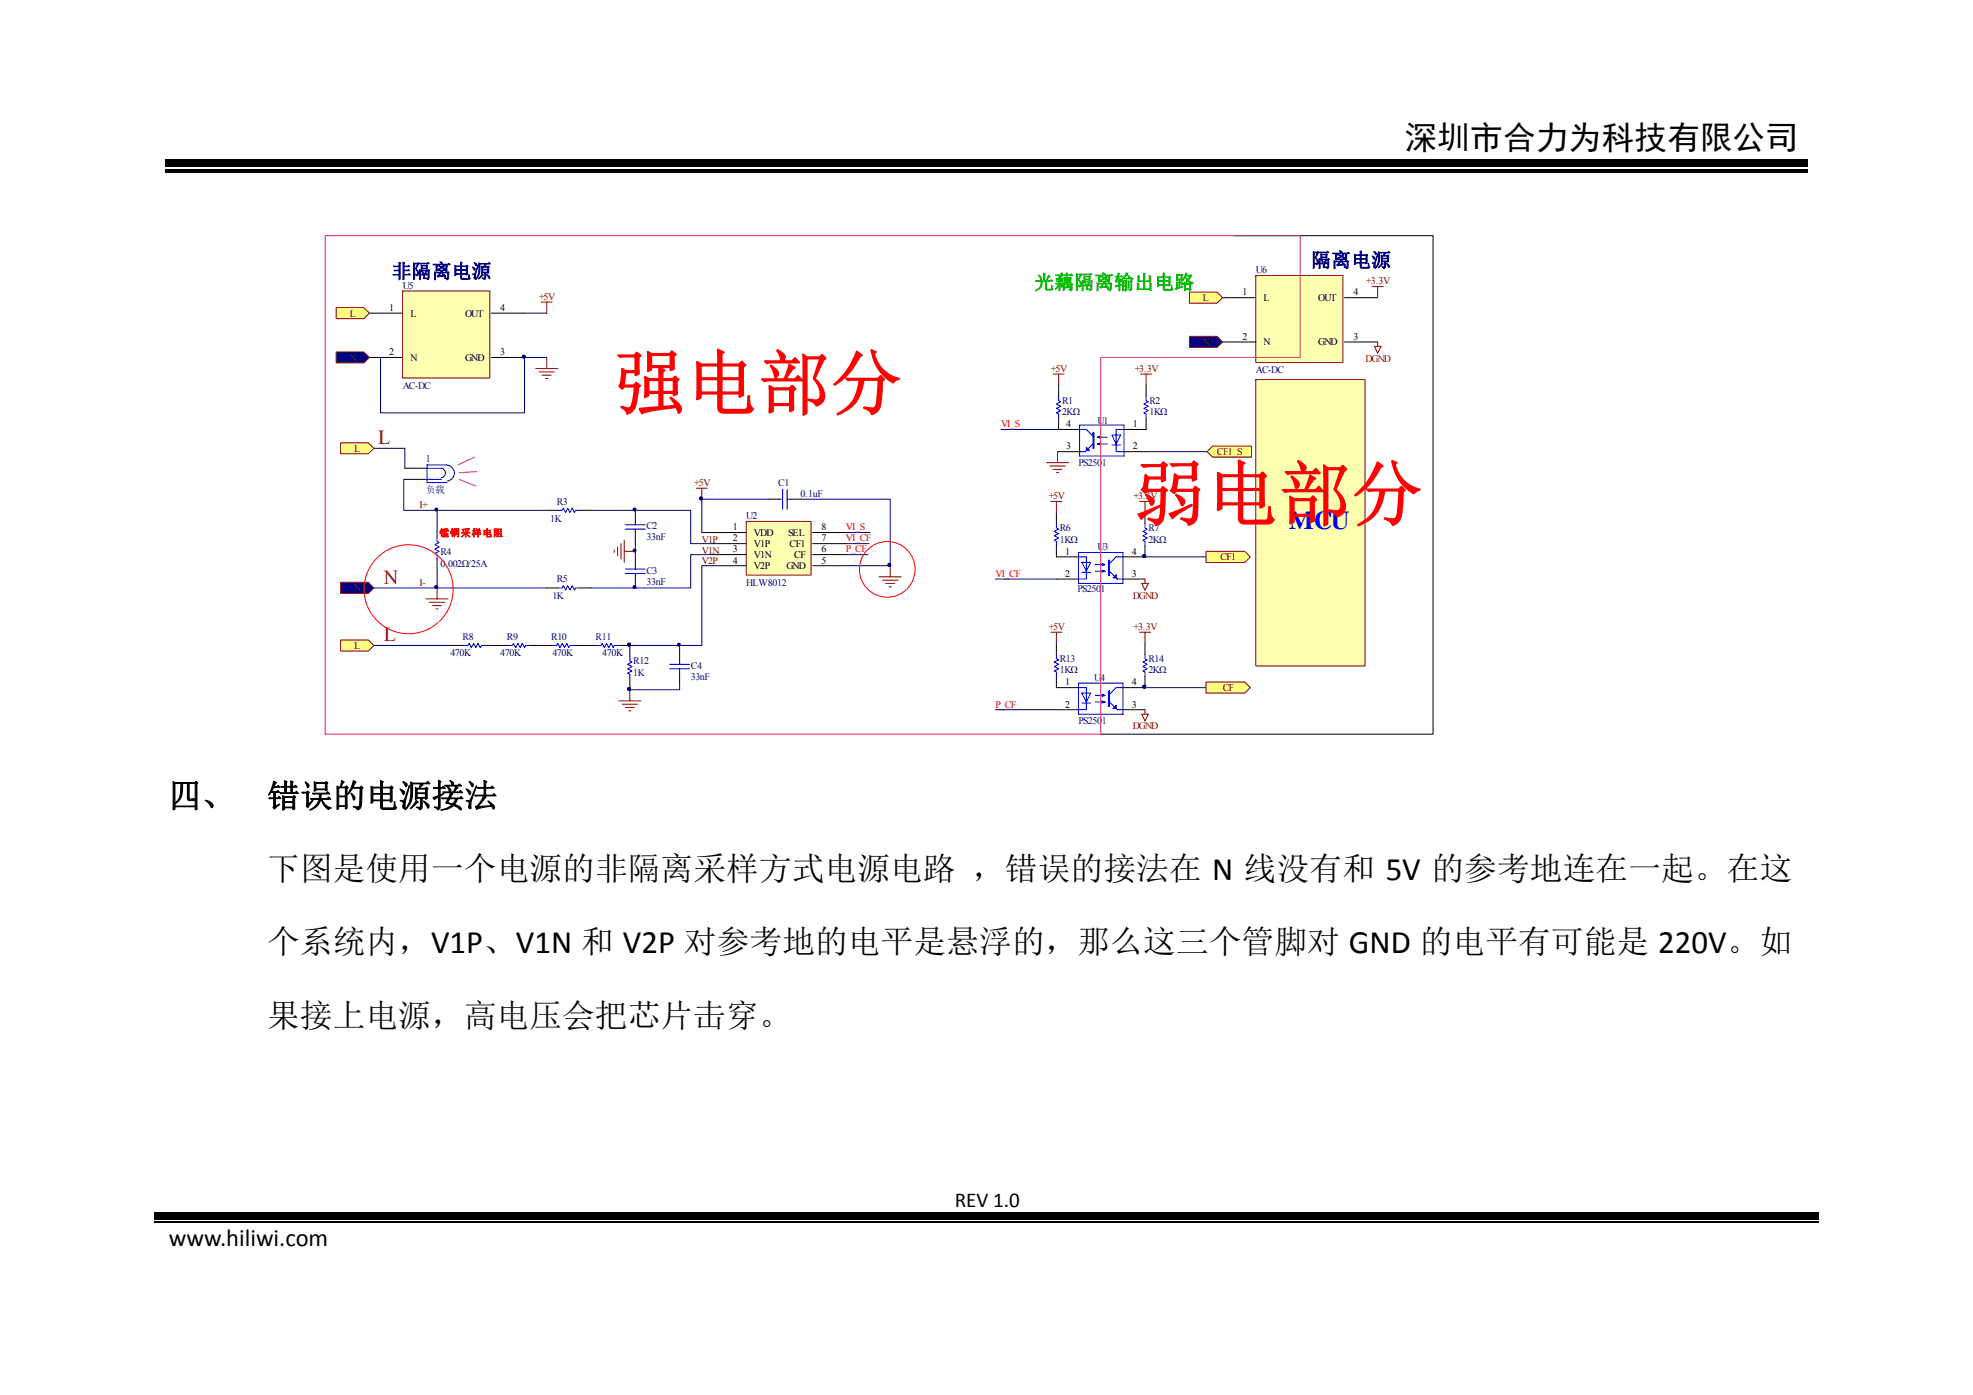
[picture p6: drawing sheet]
<svg xmlns="http://www.w3.org/2000/svg" width="297mm" height="210mm" viewBox="0 0 297 210" stroke-linecap="round" stroke-linejoin="round" font-family="sans-serif">
<path d="M24.9 25.5h247.2v.6h-247.2zM24.9 24h247.2v1h-247.2zM23.2 182.5h83.8v1.1h-83.8zM106.7 182.5h1.6v1.1h-1.6zM108.3 182.5h82.1v1.1h-82.1zM190.1 182.5h1.6v1.1h-1.6zM191.7 182.5h82.2v1.1h-82.2z" fill="#000"/>
<path d="M23.2 184h250.7" fill="none" stroke="#000" stroke-width=".25"/>
<path d="M115.7 75.1h-10v5.1h1.6M120.7 75.1h13.3v10.1h-6.6M56.3 97.2h11.8M95.6 81.8v1.7M127.4 83.5h3.3" fill="none" stroke="#000080" stroke-width=".15"/>
<path d="M95.6 76.8v1.7M115.7 75.1h1.6M119 75.1h1.7M95.6 80.2v1.6M95.6 83.5v1.7M95.6 86.8v1.7M102.3 97.8v1.7M102.3 101.2v1.6" fill="none" stroke="#000" stroke-width=".15"/>
<g fill="none" stroke="#00f" stroke-width=".15">
<path d="M94.1 79.7h3.1M94.1 79h3.1M95.6 78.5v.5M95.6 79.7v.5M117.3 75.1h.5M117.8 73.7v2.9M118.5 75.1h.5M118.5 73.7v2.9M94.1 86.3h3.1M94.1 85.7h3.1M95.6 85.2v.5M95.6 86.3v.5"/>
<path d="M100.8 100h3M102.3 99.5v.5M100.8 100.7h3M102.3 100.7v.5"/>
</g>
<g fill="#000080" stroke="#000080" stroke-width=".15">
<path d="M95.4 76.5h.3v.4h-.3z" fill-rule="evenodd"/>
<path d="M95.4 88.2h.3v.3h-.3z" fill-rule="evenodd"/>
<path d="M105.4 74.9h.3v.3h-.3z" fill-rule="evenodd"/>
<path d="M95.4 82.7h.3v.3h-.3z" fill-rule="evenodd"/>
<path d="M105.4 74.9h.3v.3h-.3z" fill-rule="evenodd"/>
<path d="M94.6 103.5h.3v.4h-.3z" fill-rule="evenodd"/>
<circle cx="133.9" cy="85" r=".21"/>
</g>
<g fill="none" stroke="#800000" stroke-width=".15">
<path d="M104.8 73.5h1.7M105.7 73.5v1.6M92.5 82.8v.4M93 82.3v1.4M93.5 81.8v2.4M94 81.3v3.3M94 83h1.6M132.4 86.8h3.3M132.9 87.3h2.3M133.3 87.8h1.4M133.9 88.3h.3M134 85.2v1.6"/>
<path d="M93.2 105.5h3.3M93.7 106h2.3M94.1 106.5h1.4M94.7 107h.3M94.8 103.8v1.7"/>
</g>
<path d="M112.3 78.5h9.8v8.1h-9.8z" fill-rule="evenodd" fill="#ffffb0" stroke="#800000" stroke-width=".15"/>
<g fill="none" stroke="#000" stroke-width=".15">
<path d="M65.8 79.2v1.6M82.3 76.8h1.7M87.3 76.8h1.7M65.8 84.2v1.6M68.1 97.2h1.7M73.1 97.2h3.4M79.8 97.2h3.3M82.3 88.5h1.7M86.5 97.2h3.3M87.3 88.5h1.7M93.2 97.2h1.6v1.6M107.3 80.2h5"/>
<path d="M107.3 81.8h5M107.3 83.5h5M107.3 85.2h5M122.3 80.2h5.1M122.3 81.8h5.1M122.3 83.5h5.1M122.3 85.2h5.1M94.8 102.2v1.6"/>
</g>
<path d="M84 76.8h.6l.2-.3 .4 .7 .3-.7 .3 .7 .3-.7 .4 .7 .2-.4h.6M65.8 80.8v.7l.3 .2-.6 .3 .6 .3-.6 .4 .6 .3-.6 .3 .3 .2v.7M69.8 97.2h.7l.1-.4 .4 .7 .3-.7 .3 .7 .4-.7 .3 .7 .2-.3h.6M76.5 97.2h.6l.2-.4 .3 .7 .4-.7 .3 .7 .3-.7 .4 .7 .1-.3h.7M83.1 97.2h.7l.2-.4 .3 .7 .3-.7 .4 .7 .3-.7 .3 .7 .2-.3h.7M84 88.5h.6l.2-.3 .4 .6 .3-.6 .3 .6 .3-.6 .4 .6 .2-.3h.6M89.8 97.2h.7l.2-.4 .3 .7 .3-.7 .3 .7 .4-.7 .3 .7 .2-.3h.7M94.8 98.8v.7l.4 .2-.7 .3 .7 .3-.7 .4 .7 .3-.7 .3 .3 .2v.7" fill="none" stroke="#00f" stroke-width=".15"/>
<g fill="#000080" stroke="#000080" stroke-width=".15">
<path d="M94.6 96.9h.3v.3h-.3z" fill-rule="evenodd"/>
<path d="M94.6 96.9h.3v.3h-.3z" fill-rule="evenodd"/>
<path d="M94.6 103.5h.3v.4h-.3z" fill-rule="evenodd"/>
<path d="M102.1 96.9h.3v.3h-.3z" fill-rule="evenodd"/>
<path d="M94.6 103.5h.3v.4h-.3z" fill-rule="evenodd"/>
<path d="M94.6 96.9h.3v.3h-.3z" fill-rule="evenodd"/>
</g>
<path d="M89 76.8h15v5h3.3M102.3 97.2v.6M107.3 83.5h-3.3v5h-15M107.3 85.2h-1.6v12h-10.9M127.4 81.8h3.4M127.4 80.2h3.6M102.3 102.8v1h-7.5" fill="none" stroke="#000080" stroke-width=".15"/>
<path d="M51.3 96.3h4.2l.8 .9-.8 .8h-4.2z" fill-rule="evenodd" fill="#ffff80" stroke="#800000" stroke-width=".15"/>
<path d="M51.3 87.7h4.2l.8 .8-.8 .8h-4.2z" fill-rule="evenodd" fill="#000080" stroke="#800000" stroke-width=".15"/>
<path d="M51.3 66.7h4.2l.8 .8-.8 .8h-4.2z" fill-rule="evenodd" fill="#ffff80" stroke="#800000" stroke-width=".15"/>
<path d="M61 70.5h3.3M61 72.2h3.3" fill="none" stroke="#000" stroke-width=".15"/>
<path d="M64.3 70.5h2.2a.72 .72 0 0 1 .6 .7 .72 .72 0 0 1-.7 .7M64.3 72.2h2.2M67.3 70a1.21 1.21 0 0 1 1.1 1.2 1.21 1.21 0 0 1-1.1 1.2M67.3 70h-3v2.6h3" fill="none" stroke="#00f" stroke-width=".15"/>
<path d="M56.3 67.5h4.7v3M61 72.2h-.2v4.6h21.5M65.8 76.8v2.4M56.3 88.5h26M65.8 85.8v2.7" fill="none" stroke="#000080" stroke-width=".15"/>
<path d="M69.1 72.2l2.5 1M71.5 68.8l-2.5 1.2M71.8 71l-2.7 .1" fill="none" stroke="#da2467" stroke-width=".15"/>
<g fill="#000080" stroke="#000080" stroke-width=".15">
<path d="M65.5 76.5h.3v.4h-.3z" fill-rule="evenodd"/>
<circle cx="65.7" cy="88.4" r=".22"/>
</g>
<path d="M66.1 93.5a6.7 6.7 0 0 0-2.4-11.1 6.7 6.7 0 0 0-8.8 7.3 6.7 6.7 0 0 0 10.5 4.4l.6-.4M136.5 88.7a4.2 4.2 0 0 0-1.4-7 4.2 4.2 0 0 0-5.6 4.5 4.2 4.2 0 0 0 6.5 2.9l.4-.3" fill="none" stroke="#f00" stroke-width=".15"/>
<path d="M60.6 43.8h13.1v13.1h-13.1z" fill-rule="evenodd" fill="#ffffb0" stroke="#800000" stroke-width=".15"/>
<path d="M55.6 47.1h5M55.6 53.8h5M74 47.1h5M74 53.8h5" fill="none" stroke="#000" stroke-width=".15"/>
<path d="M78.7 53.5h.3v.3h-.3z" fill-rule="evenodd" fill="#000080" stroke="#000080" stroke-width=".15"/>
<path d="M50.6 46.3h4.2l.8 .8-.8 .9h-4.2z" fill-rule="evenodd" fill="#ffff80" stroke="#800000" stroke-width=".15"/>
<path d="M50.6 53h4.2l.8 .8-.8 .8h-4.2z" fill-rule="evenodd" fill="#000080" stroke="#800000" stroke-width=".15"/>
<g fill="none" stroke="#800000" stroke-width=".15">
<path d="M80.6 55.5h3.4M81.1 56h2.4M81.5 45.5h1.6M81.6 56.5h1.4M82.1 57h.4M82.3 45.5v1.6M82.3 53.8v1.7M158.5 56.3h1.7M159.4 56.3v1.7M171.7 56.3h1.7M172.5 56.3v1.7M157.5 69.6h3.4"/>
<path d="M158 70.1h2.4M158.2 75.5h1.7M158.5 70.7h1.4M159 75.5v1.7M159 71.1h.4M159.2 68v1.6M171.6 75.5h1.6M172.4 75.5v1.7M64.1 90.1h3.4M64.6 90.7h2.4M65.1 91.2h1.4M65.6 91.7h.4"/>
<path d="M65.8 88.5v1.6M158.2 95.2h1.7M159 95.2v1.6M171.6 95.2h1.6M171.9 87.8h1l-.5 1zM172.4 87.2v.6M172.4 95.2v1.6M171.9 107.5h1l-.5 1zM172.4 106.8v.7"/>
</g>
<path d="M57.3 53.8v8.3h21.7v-8.3h3.3M79 47.1h3.3M150.7 64.6h8.5M172.5 68h9.2M149.9 87.2h9.1M172.4 83.8h9.2M149.9 106.8h9.1M172.4 103.5h9.2" fill="none" stroke="#000080" stroke-width=".15"/>
<g fill="#000080" stroke="#000080" stroke-width=".15">
<path d="M78.7 53.5h.3v.3h-.3z" fill-rule="evenodd"/>
<circle cx="65.7" cy="88.4" r=".22"/>
<circle cx="172.3" cy="83.7" r=".21"/>
<circle cx="172.3" cy="103.4" r=".22"/>
</g>
<g fill="none" stroke="#00f" stroke-width=".15">
<path d="M159.4 59.6v.7l.3 .2-.7 .3 .7 .4-.7 .3 .7 .3-.7 .3 .4 .2v.7M172.5 59.6v.7l.4 .2-.7 .3 .7 .4-.7 .3 .7 .3-.7 .3 .3 .2v.7M159 78.8v.7l.4 .2-.7 .3 .7 .3-.7 .3 .7 .4-.7 .3 .3 .2v.6M162.5 64.6h1.1l.9 1M162.5 64h6.7v4.6h-6.7zM164.5 66.8l-1.1 1.2h-.9M165.4 65.8h1.3M165.4 66.8h1.3M165.7 65.6l-.5 .2 .5 .2M165.7 66.7l-.5 .1 .5 .2M167.4 65.5h1.3l-.7 1.3zM167.4 67h1.3"/>
<path d="M169.2 64.6h-1.2v3.4h1.2M172.4 78.8v.7l.3 .2-.6 .3 .6 .3-.6 .3 .6 .4-.6 .3 .3 .2v.6M159 98.5v.7l.4 .1-.7 .4 .7 .3-.7 .3 .7 .4-.7 .3 .3 .2v.6M162.4 83.8h1.2v3.4h-1.2M162.4 83.2h6.7v4.6h-6.7zM162.9 84.6h1.3l-.6 1.4zM162.9 86.1h1.3M164.9 85h1.3M164.9 86h1.3M165.9 84.8l.5 .2-.5 .2M165.9 85.8l.5 .2-.5 .1M167 86l1.2 1.2h.9"/>
<path d="M169.1 83.8h-1.1l-1 1M172.4 98.5v.7l.3 .1-.6 .4 .6 .3-.6 .3 .6 .4-.6 .3 .3 .2v.6M162.4 103.5h1.2v3.3h-1.2M162.4 102.8h6.7v4.7h-6.7zM162.9 104.3h1.3l-.6 1.4zM162.9 105.8h1.3M164.9 104.7h1.3M164.9 105.7h1.3M165.9 104.5l.5 .2-.5 .1M165.9 105.5l.5 .2-.5 .1M167 105.7l1.2 1.1h.9M169.1 103.5h-1.1l-1 1"/>
</g>
<g fill="#00f" stroke="#00f" stroke-width=".15">
<path d="M163.6 67.3l.4 .5h-.4z"/>
<path d="M168 86.5v.5h-.4z"/>
<path d="M168 106.2v.5h-.4z"/>
<path d="M164.5 65.2h.2v2.3h-.2z" fill-rule="evenodd"/>
<path d="M166.9 84.3v2.4h.1v-2.4z" fill-rule="evenodd"/>
<path d="M166.9 104v2.3h.1v-2.3z" fill-rule="evenodd"/>
</g>
<g fill="none" stroke="#000" stroke-width=".15">
<path d="M159.4 58v1.6M172.5 58v1.6M159 77.2v1.6M159.2 64.6h3.3M159.2 68h3.3M159.4 63v1.6M169.2 68h3.3M172.4 77.2v1.6M172.5 63v1.6h-3.3M159 82.1v1.7h3.4M159 87.2h3.4M159 96.8v1.7"/>
<path d="M169.1 87.2h3.3M172.4 82.1v1.7h-3.3M172.4 96.8v1.7M159 101.8v1.7h3.4M159 106.8h3.4M169.1 106.8h3.3M172.4 101.8v1.7h-3.3"/>
</g>
<g fill="#ffff80" stroke="#800000" stroke-width=".15">
<path d="M182.6 67.1h5.8v1.7h-5.8l-.9-.8z" fill-rule="evenodd"/>
<path d="M181.6 83h5.8l.8 .8-.8 .8h-5.8z" fill-rule="evenodd"/>
<path d="M181.6 102.7h5.8l.8 .8-.8 .8h-5.8z" fill-rule="evenodd"/>
</g>
<path d="M189.1 57.1h16.4v43.1h-16.4z" fill-rule="evenodd" fill="#ffffb0" stroke="#800000" stroke-width=".15"/>
<path d="M185.7 35.5h30v75h-50" fill="none" stroke="#000" stroke-width=".15"/>
<path d="M189.1 41.5h13.1v13.1h-13.1z" fill-rule="evenodd" fill="#ffffb0" stroke="#800000" stroke-width=".15"/>
<path d="M184.1 44.8h5M184.1 51.5h5M202.4 44.8h5M202.4 51.5h5" fill="none" stroke="#000" stroke-width=".15"/>
<path d="M179.1 44h4.1l.9 .8-.9 .8h-4.1z" fill-rule="evenodd" fill="#ffff80" stroke="#800000" stroke-width=".15"/>
<path d="M179.1 50.6h4.1l.9 .9-.9 .8h-4.1z" fill-rule="evenodd" fill="#000080" stroke="#800000" stroke-width=".15"/>
<path d="M206.6 43.1h1.7M206.9 52.1h1l-.5 1zM207.4 43.1v1.7M207.4 51.5v.6" fill="none" stroke="#800000" stroke-width=".15"/>
<path d="M49 35.5h146.7v18.3h-30v56.7h-116.7z" fill="none" stroke="#da2467" stroke-width=".15"/>
<g font-size="10.8" fill="#f00">
<text x="92.3" y="61.4">强电部分</text>
<text x="170.7" y="78.1">弱电部分</text>
</g>
<g font-size="4.9">
<text x="211.5" y="22.5">深圳市合力为科技有限公司</text>
<text x="25.4" y="121.5">四、</text>
<text x="40.2" y="121.5">错误的电源接法</text>
<text x="40.2" y="132.5">下图是使用一个电源的非隔离采样方式电源电路 ，错误的接法在 N 线没有和 5V 的参考地连在一起。在这</text>
<text x="40.2" y="143.5">个系统内，V1P、V1N 和 V2P 对参考地的电平是悬浮的，那么这三个管脚对 GND 的电平有可能是 220V。如</text>
<text x="40.2" y="154.5">果接上电源，高电压会把芯片击穿。</text>
</g>
<text font-size="3.9" fill="#00f" x="194.1" y="79.6">MCU</text>
<text font-size="3.7" x="25.4" y="187.6">www.hiliwi.com</text>
<text font-size="3.2" x="143.7" y="181.7">REV 1.0</text>
<g font-size="3" fill="#000080">
<text x="59" y="41.8">非隔离电源</text>
<text x="197.4" y="40.2">隔离电源</text>
</g>
<text font-size="3" fill="#00bf00" x="155.7" y="43.5">光藕隔离输出电路</text>
<g font-size="3" fill="#800000">
<text x="57" y="66.9">L</text>
<text x="57.8" y="87.9">N</text>
<text x="57.8" y="96.5">L</text>
</g>
<g font-size="1.5" fill="#000080">
<text x="189.1" y="41.1">U6</text>
<text x="60.6" y="43.5">U5</text>
<text x="60.6" y="58.5">AC-DC</text>
<text x="189.1" y="56.2">AC-DC</text>
<text x="159.9" y="60.8">R1</text>
<text x="159.9" y="62.5">2KΩ</text>
<text x="165.2" y="63.8">U1</text>
<text x="173.1" y="60.8">R2</text>
<text x="173.1" y="62.5">1KΩ</text>
<text x="64.1" y="69.5">1</text>
<text x="162.4" y="70.2">PS2501</text>
<text x="64.1" y="74.2">负载</text>
<text x="83.8" y="76">R3</text>
<text x="117.2" y="73.2">C1</text>
<text x="120.5" y="74.8">0.1uF</text>
<text x="66.3" y="83.5">R4</text>
<text x="82.8" y="78.5">1K</text>
<text x="97.3" y="79.7">C2</text>
<text x="97.3" y="81.3">33nF</text>
<text x="112.3" y="78.2">U2</text>
<text x="159.6" y="80">R6</text>
<text x="159.6" y="81.7">1KΩ</text>
<text x="165.2" y="82.8">U3</text>
<text x="172.9" y="80">R7</text>
<text x="172.9" y="81.7">2KΩ</text>
<text x="66.3" y="85.3">0.002Ω/25A</text>
<text x="83.8" y="87.7">R5</text>
<text x="97.3" y="86.3">C3</text>
<text x="97.3" y="88">33nF</text>
<text x="112.3" y="88.2">HLW8012</text>
<text x="162.2" y="89.2">PS2501</text>
<text x="83.2" y="90.2">1K</text>
<text x="67.8" y="98.7">470K</text>
<text x="69.6" y="96.3">R8</text>
<text x="75.3" y="98.7">470K</text>
<text x="76.3" y="96.3">R9</text>
<text x="83" y="96.3">R10</text>
<text x="83.2" y="98.7">470K</text>
<text x="89.7" y="96.3">R11</text>
<text x="90.7" y="98.7">470K</text>
<text x="95.3" y="100">R12</text>
<text x="95.3" y="101.7">1K</text>
<text x="104" y="100.7">C4</text>
<text x="159.6" y="99.7">R13</text>
<text x="159.6" y="101.3">1KΩ</text>
<text x="172.9" y="99.7">R14</text>
<text x="172.9" y="101.3">2KΩ</text>
<text x="104" y="102.3">33nF</text>
<text x="164.7" y="102.5">U4</text>
<text x="162.4" y="109">PS2501</text>
</g>
<g font-size="1.5" fill="#800000">
<text x="52.7" y="47.6">L</text>
<text x="81.1" y="45.1">+5V</text>
<text x="181.1" y="45.3">L</text>
<text x="205.7" y="42.8">+3.3V</text>
<text x="181.1" y="52">N</text>
<text x="52.7" y="54.3">N</text>
<text x="158.2" y="56">+5V</text>
<text x="170.8" y="56">+3.3V</text>
<text x="205.6" y="54.4">DGND</text>
<text x="53.3" y="68">L</text>
<text x="183.2" y="68.5">CF1_S</text>
<text x="63.1" y="76.5">I+</text>
<text x="104.5" y="73.2">+5V</text>
<text x="157.9" y="75.2">+5V</text>
<text x="170.7" y="75.2">+3.3V</text>
<text x="105.7" y="81.7">V1P</text>
<text x="105.7" y="83.3">V1N</text>
<text x="53.3" y="89">N</text>
<text x="63.1" y="88.2">I-</text>
<text x="105.7" y="84.8">V2P</text>
<text x="183.7" y="84.3">CF1</text>
<text x="157.9" y="94.8">+5V</text>
<text x="170.5" y="90.1">DGND</text>
<text x="170.7" y="94.8">+3.3V</text>
<text x="53.3" y="97.7">L</text>
<text x="184.1" y="104">CF</text>
<text x="170.5" y="109.8">DGND</text>
</g>
<g font-size="1.5">
<text x="58.6" y="46.8">1</text>
<text x="61.8" y="47.6">L</text>
<text x="70" y="47.6">OUT</text>
<text x="75.3" y="46.8">4</text>
<text x="187" y="44.5">1</text>
<text x="190.2" y="45.3">L</text>
<text x="198.5" y="45.3">OUT</text>
<text x="203.7" y="44.5">4</text>
<text x="58.6" y="53.5">2</text>
<text x="75.3" y="53.5">3</text>
<text x="187" y="51.2">2</text>
<text x="190.2" y="52">N</text>
<text x="198.5" y="52">GND</text>
<text x="203.7" y="51.2">3</text>
<text x="61.8" y="54.3">N</text>
<text x="70" y="54.3">GND</text>
<text x="160.5" y="64.3">4</text>
<text x="170.6" y="64.3">1</text>
<text x="160.5" y="67.6">3</text>
<text x="170.6" y="67.6">2</text>
<text x="110.3" y="79.8">1</text>
<text x="110.3" y="81.5">2</text>
<text x="110.3" y="83.2">3</text>
<text x="113.5" y="80.7">VDD</text>
<text x="113.5" y="82.3">V1P</text>
<text x="118.6" y="80.7">SEL</text>
<text x="118.9" y="82.3">CF1</text>
<text x="123.7" y="79.8">8</text>
<text x="123.7" y="83.2">6</text>
<text x="123.7" y="81.5">7</text>
<text x="160.4" y="83.5">1</text>
<text x="170.4" y="83.5">4</text>
<text x="110.3" y="84.8">4</text>
<text x="113.5" y="84">V1N</text>
<text x="113.5" y="85.7">V2P</text>
<text x="118.4" y="85.7">GND</text>
<text x="119.6" y="84">CF</text>
<text x="123.7" y="84.8">5</text>
<text x="160.4" y="86.8">2</text>
<text x="170.4" y="86.8">3</text>
<text x="160.4" y="103.2">1</text>
<text x="160.4" y="106.5">2</text>
<text x="170.4" y="106.5">3</text>
<text x="170.4" y="103.2">4</text>
</g>
<g font-size="1.5" fill="#f00">
<text x="150.7" y="64.3">VI_S</text>
<text x="66.1" y="80.7">锰铜采样电阻</text>
<text x="127.4" y="79.8">VI_S</text>
<text x="127.4" y="81.5">VI_CF</text>
<text x="127.4" y="83.2">P_CF</text>
<text x="149.9" y="86.8">VI_CF</text>
<text x="149.9" y="106.5">P_CF</text>
</g>
</svg>
